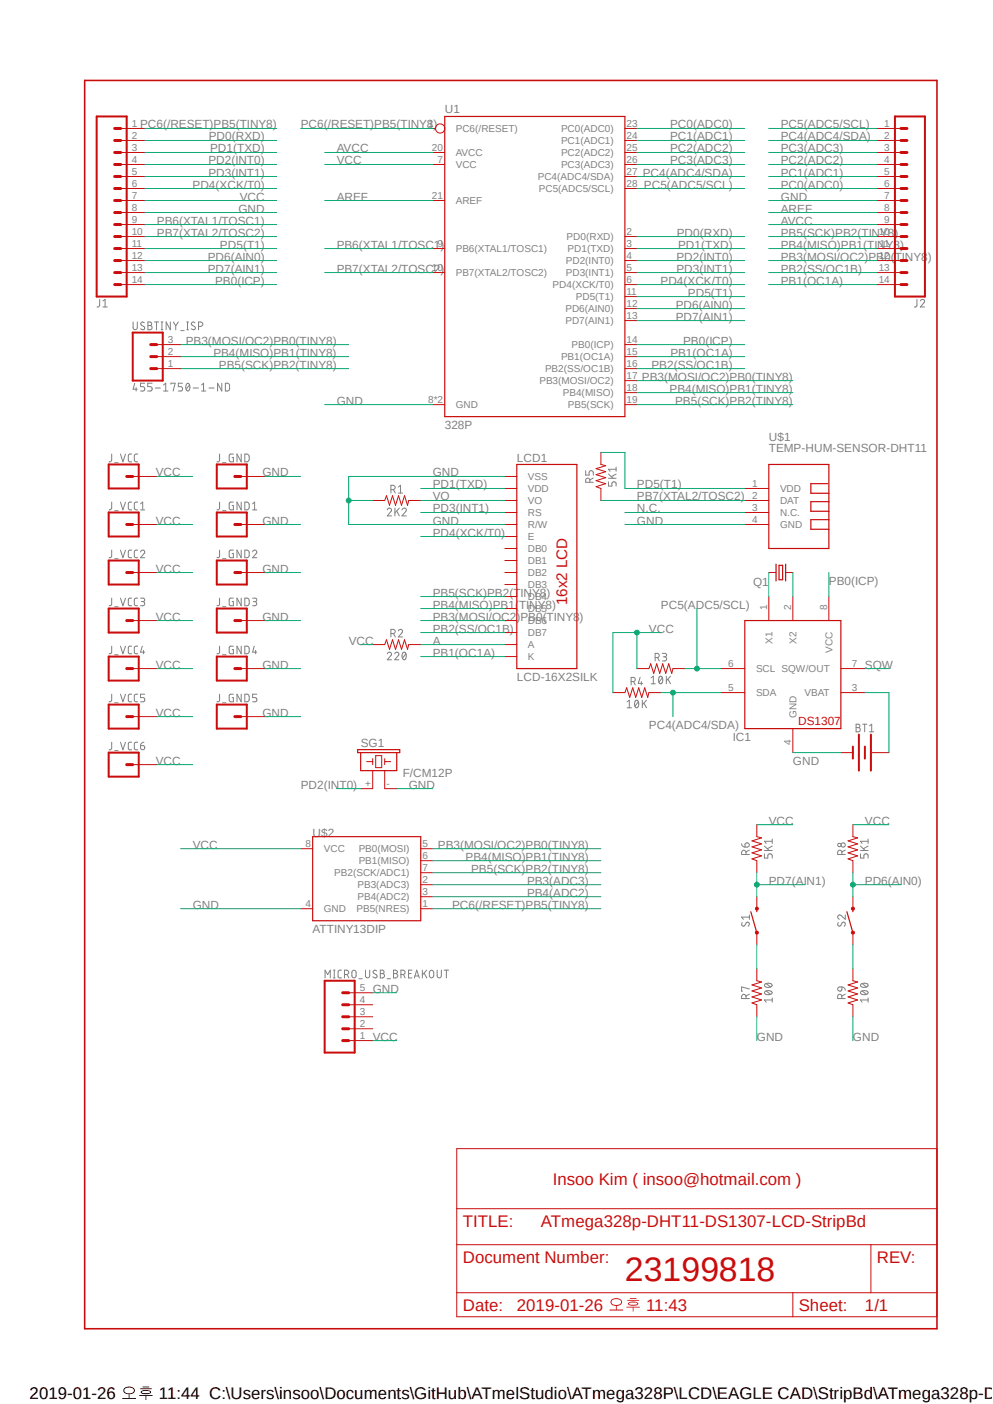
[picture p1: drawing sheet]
<svg xmlns="http://www.w3.org/2000/svg" width="210mm" height="297mm" viewBox="0 0 210 297" stroke-linecap="round" stroke-linejoin="round" font-family="sans-serif">
<path d="M26.2 293.7a.85 .85 0 0 0 .1 1 .85 .85 0 0 0 1 .2 .82 .82 0 0 0 1-.3 .82 .82 0 0 0-.1-1l-.9-.3-.6 .1zM26.4 293.8a1.44 1.44 0 0 1 1.9 .2 .86 .86 0 0 1-1.3 .8l-.6-.3-.1-.3zM25.9 295.8l.1 .2 2.7-.1v-.2h-1.3l-.1-.8-.1 .8zM29.6 293.7l.1 .2 2.4-.1zM30.2 293.3v.2l1.4-.1zM29.9 294.3l-.1 .2a1.64 1.64 0 0 0 2.2 0 1.65 1.65 0 0 0-2.1-.2zM30 294.4l.2-.1a1.9 1.9 0 0 1 1.5 .2l-.3 .2h-1l-.4-.1zM29.4 295.2l.1 .1h1.3v.9h.1v-.9l1.4-.1z" fill="#000"/>
<path d="M17.4 16.7l181.1 264.9M198.5 16.7l-181.1 264.9" fill="none" stroke="#fff" stroke-width=".21"/>
<g fill="none" stroke="#808080" stroke-width=".21">
<path d="M21.1 63.3v1.3a.43 .43 0 0 1-.6 .3M21.8 64.9h.9M21.8 63.7l.4-.4v1.6M28.2 68.1v1.2a.46 .46 0 0 0 .3 .4 .46 .46 0 0 0 .5-.1v-1.5M30.5 68.3l-.2-.1a.37 .37 0 0 0-.5 .1 .37 .37 0 0 0 .1 .5l.5 .3a.37 .37 0 0 1 .2 .4 .37 .37 0 0 1-.4 .3l-.5-.2M31.3 68.1h.4a.38 .38 0 0 1 .4 .4 .38 .38 0 0 1-.4 .4h.3a.46 .46 0 0 1 .2 .5 .46 .46 0 0 1-.5 .4h-.4zM31.3 68.9h.4M32.7 68.1h.9M33.1 68.1v1.7M34.1 69.8h.4M34.1 68.1h.4M34.2 68.1v1.7"/>
<path d="M36 68.1v1.7l-.9-1.7v1.7M36.7 68.1l.5 .8M37.2 68.9v.9M37.7 68.1l-.5 .8M38.2 69.9h.7M39.5 69.8h.4M39.5 68.1h.4M39.7 68.1v1.7M41.2 68.3a.39 .39 0 0 0-.6-.1 .39 .39 0 0 0 0 .6l.5 .3a.37 .37 0 0 1 .2 .4 .37 .37 0 0 1-.3 .3l-.6-.2M42 69h.5a.47 .47 0 0 0 .4-.4 .47 .47 0 0 0-.4-.5h-.5v1.7M193.9 63.3v1.3a.4 .4 0 0 1-.5 .3M194.6 63.7a.44 .44 0 0 1 .7-.4 .44 .44 0 0 1 .1 .8l-.8 .8h.9"/>
<path d="M23.6 96.1v1.2a.43 .43 0 0 1-.5 .4M24.3 97.9h.7M25.5 96.1l.5 1.6 .5-1.6M27.9 96.1h-.6l-.2 .3 .1 1.1 .1 .2h.6M28.5 81.1l-.3 1.2h.8M28.8 82v.7M29.1 96.1h-.5l-.2 .3v1.1l.2 .2h.5M30.6 81.1h-.9v.7h.5a.47 .47 0 0 1 .4 .5 .47 .47 0 0 1-.4 .4h-.5M32.2 81.1h-1v.7h.6a.47 .47 0 0 1 .4 .5 .47 .47 0 0 1-.4 .4h-.6M32.9 82.1h1M34.6 82.7h.9M34.6 81.4l.5-.3v1.6"/>
<path d="M36.2 81.3v-.2h.8l-.4 1.6M38.6 81.1h-.9v.7h.6l.3 .4-.2 .5h-.7M39.5 81.2l.3-.1a1.02 1.02 0 0 1 0 1.6 1.02 1.02 0 0 1-.3-1.5zM40.1 81.4l-.7 .9M40.9 82.1h1.1M42.6 82.7h.9M42.6 81.4l.5-.3v1.6M44.2 82.1h1.1M46.4 96.1v1.2a.4 .4 0 0 1-.5 .4M46.9 81.1v1.6l-.9-1.6v1.6M47.1 97.9h.7M47.7 81.1l.6 .1a1.26 1.26 0 0 1 .2 1.3l-.4 .2h-.4z"/>
<path d="M49.4 96.1h-.6l-.3 .2v1l.1 .4h.8v-.9h-.3M51 96.1v1.6l-.9-1.6v1.6M51.8 96.1h.7l.2 .4v.7l-.5 .5h-.4zM123.9 99.6v.9h.7v-.7l.3-.2 .5 .2 .1 .7M130.3 98.8v.9M130.3 99.3h-1.6l.3 .4M23.6 106.2v1.3l-.2 .3-.3 .1M23.6 116.4v1.2l-.2 .3-.3 .1M24.3 108h.7M24.3 118.2h.7M25.5 106.2l.5 1.7 .5-1.7M25.5 116.4l.5 1.6 .5-1.6"/>
<path d="M27.9 106.2l-.6 .1-.2 .3 .1 1.1 .3 .2h.4M27.9 116.4h-.6l-.2 .4 .1 1 .7 .2M29.1 106.2l-.7 .2v1.1a.58 .58 0 0 0 .7 .4M29.1 116.4h-.5l-.2 .4v1l.7 .2M29.7 116.8a.45 .45 0 0 1 .6-.4 .45 .45 0 0 1 .2 .7l-.8 .9h.9M29.7 107.9h.9M29.7 106.6l.5-.4v1.7M46.4 106.2v1.5l-.5 .2M46.4 116.4v1.2a.4 .4 0 0 1-.5 .4M47.1 108h.7M47.1 118.2h.7M49.4 106.2h-.6l-.3 .2v1.1l.3 .4h.6v-1h-.3"/>
<path d="M49.4 116.4h-.6l-.3 .1v1.1l.1 .3 .8 .1v-.9h-.3M51 106.2v1.7l-.9-1.7v1.7M51 116.4v1.6l-.9-1.6v1.6M51.8 106.2l.7 .1 .2 .4v.7l-.5 .5h-.4zM51.8 116.4h.4l.4 .2 .1 1-.2 .3-.7 .1zM53.4 116.8a.44 .44 0 0 1 .6-.4 .44 .44 0 0 1 .2 .7l-.8 .9h.9M53.4 107.9h.9M53.4 106.6l.4-.4v1.7M81.9 107.9a.44 .44 0 0 1 .6-.4 .44 .44 0 0 1 .2 .7l-.8 .9h.9M82.7 103.6h.4a.47 .47 0 0 0 .5-.5 .47 .47 0 0 0-.5-.4h-.4v1.6M83.2 103.6l.4 .7M83.5 107.5v1.6"/>
<path d="M83.9 108.1l.6 1M84.2 103l.5-.3v1.6M84.2 104.3h.9M84.5 107.5l-1 1M85 107.9a.46 .46 0 0 1 .6-.4 .46 .46 0 0 1 .2 .7l-.8 .9h.9M124.8 102v-.4l-.3-.4a.44 .44 0 0 0-.6 .4v.4h1.6M125.5 101.1l-.7 .4M128.7 101.9v.9h.7l.1-.7 .3-.2a.4 .4 0 0 1 .5 .4v.5M128.7 101.2h1.6M128.7 100.3l1 .9M130.3 100.3l-1 .5M23.6 126.5v1.3l-.2 .3h-.3"/>
<path d="M23.6 136.7v1.3l-.2 .3h-.3M24.3 128.4h.7M24.3 138.5h.7M25.5 126.5l.5 1.6 .5-1.6M25.5 136.7l.5 1.6 .5-1.6M27.9 126.5l-.6 .1-.2 .3 .1 1.1 .7 .1M27.9 136.7h-.6l-.2 .3 .1 1.1 .7 .2M29.1 126.5l-.5 .1-.2 .3v1.1l.7 .1M29.1 136.7h-.5l-.2 .3v1.1l.7 .2M29.7 126.5l.7 .1a.37 .37 0 0 1 .2 .4 .37 .37 0 0 1-.3 .3h-.4M30.1 136.7l-.4 1.3h.9M30.2 127.3h.2a.43 .43 0 0 1 .2 .5 .43 .43 0 0 1-.4 .3h-.5"/>
<path d="M30.4 137.6v.7M46.4 126.5v1.3a.4 .4 0 0 1-.5 .3M46.4 136.7v1.3a.4 .4 0 0 1-.5 .3M47.1 128.4h.7M47.1 138.5h.7M49.4 126.5h-.6l-.3 .2v1.1l.1 .3h.8v-.8h-.3M49.4 136.7h-.6l-.3 .2v1.1l.1 .3h.8v-.9h-.3M51 126.5v1.6l-.9-1.6v1.6M51 136.7v1.6l-.9-1.6v1.6M51.8 126.5l.7 .1 .1 .1 .1 1-.2 .4h-.7zM51.8 136.7h.7l.1 .2 .1 1-.2 .4h-.7zM53.4 126.5l.7 .1a.37 .37 0 0 1 .2 .4 .37 .37 0 0 1-.4 .3h-.3"/>
<path d="M53.8 136.7l-.4 1.3h.9M53.8 127.3l.4 .2a.44 .44 0 0 1-.4 .6h-.4M54.1 137.6v.7M81.9 138.3a.44 .44 0 0 1 .7-.3 .44 .44 0 0 1 .1 .7l-.8 .9h.9M82.7 134h.4a.45 .45 0 0 0 .5-.3 .45 .45 0 0 0-.2-.5l-.7-.1v1.6M83.2 134l.4 .7M83.5 138.3a.44 .44 0 0 1 .6-.3 .44 .44 0 0 1 .1 .7l-.7 .9h.9M84.2 133.5a.44 .44 0 0 1 .7-.3 .44 .44 0 0 1 .1 .7l-.8 .8h.9M85.3 138h.2a.93 .93 0 0 1 0 1.6 .98 .98 0 0 1-.2-1.6zM85.9 138.3l-.8 .9M138.6 139.1h.4a.46 .46 0 0 0 .4-.3 .46 .46 0 0 0-.2-.5l-.6-.1v1.6M139.1 139.1l.3 .7"/>
<path d="M140.1 138.2l.7 .1 .2 .3-.2 .3h-.5M140.5 138.9a.45 .45 0 0 1 .5 .4 .45 .45 0 0 1-.2 .5h-.7M23.6 146.9v1.2l-.2 .3-.3 .1M23.6 157v1.3l-.2 .3h-.3M24.3 148.7h.7M24.3 158.8h.7M25.5 146.9l.5 1.6 .5-1.6M25.5 157l.5 1.6 .5-1.6M27.9 146.9h-.6l-.2 .3 .1 1.1 .7 .2M27.9 157l-.6 .1-.2 .3 .1 1.1 .7 .1M29.1 146.9h-.5l-.2 .3v1.1l.7 .2M29.1 157l-.5 .1-.2 .3v1.1l.7 .1"/>
<path d="M29.7 157.7h.6a.46 .46 0 0 1 .3 .5 .46 .46 0 0 1-.4 .4 .46 .46 0 0 1-.5-.4zM30.4 157a.72 .72 0 0 0-.7 .7M30.6 146.9h-.9v.7h.6a.46 .46 0 0 1 .3 .4 .46 .46 0 0 1-.3 .5h-.6M46.4 146.9v1.2a.4 .4 0 0 1-.5 .4M47.1 148.7h.7M49.4 146.9h-.6l-.3 .1v1.1l.1 .3 .8 .1v-.9h-.3M51 146.9v1.6l-.9-1.6v1.6M51.8 146.9h.7l.1 .2 .1 .9-.2 .4-.7 .1zM54.3 146.9h-.9v.7h.5a.45 .45 0 0 1 .4 .4 .45 .45 0 0 1-.4 .5h-.5M132.6 148.5l.5-.4v1.6M132.6 149.7h1M133.5 144.2h.4a.45 .45 0 0 0 .5-.5 .45 .45 0 0 0-.5-.4h-.4v1.6"/>
<path d="M134 144.2l.4 .7M134.5 148.2l.2-.1a.98 .98 0 0 1 0 1.6 1.02 1.02 0 0 1-.2-1.5zM135 148.5l-.7 .9M135.4 143.3l-.4 1.3h.9M135.6 144.2v.7M135.8 148.1v1.6M136.2 148.8l.5 .9M136.7 148.1l-.9 1M137.7 143.4l.5-.4v1.7M137.7 144.7h.9M139.5 143.1l.2-.1a.98 .98 0 0 1 0 1.7 1.02 1.02 0 0 1-.2-1.6zM140.1 143.4l-.7 .9"/>
<path d="M140.9 143v1.7M141.3 143.7l.5 1M141.8 143l-.9 1M181.1 153.2h.6a.37 .37 0 0 1 .2 .4 .37 .37 0 0 1-.4 .3l.2 .1a.46 .46 0 0 1 .2 .5 .46 .46 0 0 1-.4 .3h-.4zM181.1 153.9h.4M182.5 153.2h.8M182.9 153.2v1.6M183.9 154.8h.9M183.9 153.5l.5-.3v1.6M156.8 178.5a.72 .72 0 0 0 .8 .7M157.6 178.5a.46 .46 0 0 1 .8 0 .46 .46 0 0 1-.4 .7h-.4zM158.5 179.8l-.7 .4"/>
<path d="M161.7 179.9h1.6M161.7 179l1 .9M163.3 177.5v.9M163.3 179l-1 .5M163.3 178h-1.6l.4 .4M178.8 179.8l-.7 .4M182 179.9h1.6M182 179l1 .9M183.6 178h-1.6l.3 .4M183.6 177.5v.9M183.6 179l-1 .5M157 195.2l-.1 .5a.38 .38 0 0 0 .6 0l.3-.5a.37 .37 0 0 1 .4-.1 .37 .37 0 0 1 .3 .3l-.3 .6"/>
<path d="M157.8 180.8v-.5a.47 .47 0 0 0-.5-.5 .47 .47 0 0 0-.5 .5v.5h1.7M158.5 194h-1.7l.4 .5M158.5 193.5v1M161.7 180.6v.9h.7v-.5a.47 .47 0 0 1 .5-.4 .47 .47 0 0 1 .4 .4v.5M177.3 195.2l-.1 .5a.38 .38 0 0 0 .6 0l.3-.5a.37 .37 0 0 1 .4-.1 .37 .37 0 0 1 .3 .3l-.2 .6M178.1 180.8v-.5a.45 .45 0 0 0-.4-.4 .45 .45 0 0 0-.5 .2v.7h1.6M178.8 193.5v1l-.9-.8a.46 .46 0 0 0-.7 .1 .46 .46 0 0 0 .3 .7M182 180.6v.9h.7v-.5a.45 .45 0 0 1 .5-.4 .45 .45 0 0 1 .4 .4v.5M68.7 206.9v-1.7l.6 1 .5-1v1.7M70.5 206.9h.4M70.5 205.2h.4M70.7 205.2v1.7"/>
<path d="M72.2 205.2l-.5 .1-.2 .3v1.1l.7 .2M72.9 206.2h.4a.47 .47 0 0 0 .5-.5 .47 .47 0 0 0-.5-.5h-.4v1.7M73.4 206.2l.4 .7M74.6 205.3a.44 .44 0 0 1 .7 .4v.7a.45 .45 0 0 1-.3 .5 .45 .45 0 0 1-.5-.3 1.26 1.26 0 0 1 .1-1.3zM75.9 207.1h.7M77.3 205.2v1.2a.45 .45 0 0 0 .3 .5 .45 .45 0 0 0 .5-.3l.1-1.4M79.7 205.4l-.2-.1a.37 .37 0 0 0-.5 .1 .37 .37 0 0 0 .1 .5l.5 .3a.37 .37 0 0 1 .1 .4 .37 .37 0 0 1-.3 .3l-.5-.3M80.4 205.2h.5a.36 .36 0 0 1 .3 .4 .36 .36 0 0 1-.3 .4 .47 .47 0 0 1 .4 .4 .47 .47 0 0 1-.4 .5h-.5zM80.4 206h.5M81.9 207.1h.7M83.2 205.2h.5a.36 .36 0 0 1 .4 .4 .36 .36 0 0 1-.4 .4 .47 .47 0 0 1 .5 .4 .47 .47 0 0 1-.5 .5h-.5zM83.2 206h.5"/>
<path d="M84.8 206.2h.5a.47 .47 0 0 0 .4-.5 .47 .47 0 0 0-.4-.5h-.5v1.7M85.3 206.2l.4 .7M86.4 206h.6M87.1 205.2h-.7v1.7h.7M87.6 206.9l.5-1.7 .6 1.7M87.8 206.5h.8M89.3 205.2v1.7M89.7 205.9l.6 1M90.3 205.2l-1 1M90.9 205.5l.2-.2a.47 .47 0 0 1 .6 .4v.7a.47 .47 0 0 1-.4 .5 .47 .47 0 0 1-.5-.5zM92.5 205.2v1.2a.45 .45 0 0 0 .3 .5 .45 .45 0 0 0 .5-.3v-1.4M93.9 205.2h1"/>
<path d="M94.4 205.2v1.7M157.8 211.2v-.4a.47 .47 0 0 0-.5-.5 .47 .47 0 0 0-.5 .5v.4h1.7M158.5 209.2l-1.7-.4v.9h.2M158.5 210.3l-.7 .4M161.8 209.8l.7-.3a.58 .58 0 0 1 .7 .7l-.7 .2a.67 .67 0 0 1-.8-.4zM161.8 208.2l.7-.2a.58 .58 0 0 1 .7 .6l-.7 .3a.67 .67 0 0 1-.8-.5zM162.1 209.6l.8 .8M162.1 208.1l.8 .7M163.3 211.1v.9M163.3 211.5h-1.6l.4 .5M177.2 209l.2-.2h.7l-.1 .7-.3 .2-.3-.1-.2-.1zM178.1 211.2v-.4a.45 .45 0 0 0-.4-.5 .45 .45 0 0 0-.5 .3v.6h1.6"/>
<path d="M178.1 208.8a.72 .72 0 0 1 .7 .7M178.8 210.3l-.7 .4M182 209.8l.8-.3a.58 .58 0 0 1 .8 .7l-.8 .2a.58 .58 0 0 1-.8-.6zM182 208.2l.8-.2a.58 .58 0 0 1 .8 .6l-.8 .3a.58 .58 0 0 1-.8-.7zM182.3 209.6l1 .8M182.3 208.1l1 .7M183.6 211.5h-1.6l.3 .5M183.6 211.1v.9"/>
<circle cx="177.5" cy="178.8" r=".37"/>
<circle cx="178.3" cy="178.8" r=".46"/>
</g>
<path d="M94.1 24.6h38.1v63.5h-38.1zM109.3 98.3h12.7v43.1h-12.7zM162.6 98.3h12.7v17.7h-12.7zM164.1 119.3v3.6M164.8 119.6h.7v3h-.7zM166.2 119.3v3.6M175 102.3h-3.5v2.1h3.8M175.3 106.1h-3.8v2.1h3.8M175.3 109.9h-3.8v2.1h3.8M157.5 131.3h20.3v22.8h-20.3zM158.8 192.9l1.3 4.4M160.1 192.2v.7" fill="none" stroke="#c90d0c" stroke-width=".25"/>
<g fill="none" stroke="#c90d0c" stroke-width=".21">
<path d="M25.5 34.8h5.1M25.5 32.3h5.1M25.5 39.9h5.1M25.5 37.3h5.1M25.5 29.7h5.1M25.5 27.2h5.1M91.5 34.8h2.6M91.5 32.3h2.6M91.5 27.2h.6M132.2 34.8h2.5M132.2 32.3h2.5M132.2 39.9h2.5"/>
<path d="M132.2 37.3h2.5M132.2 29.7h2.5M132.2 27.2h2.5M185.5 34.8h5M185.5 32.3h5M185.5 39.9h5M185.5 37.3h5M185.5 29.7h5M185.5 27.2h5M25.5 57.7h5.1M25.5 52.6h5.1M25.5 42.4h5.1"/>
<path d="M25.5 55.1h5.1M25.5 50h5.1M25.5 45h5.1M25.5 47.5h5.1M91.5 57.7h2.6M91.5 52.6h2.6M91.5 42.4h2.6M132.2 57.7h2.5M132.2 52.6h2.5M132.2 55.1h2.5M132.2 50h2.5M185.5 57.7h5"/>
<path d="M185.5 52.6h5M185.5 42.4h5M185.5 55.1h5M185.5 50h5M185.5 45h5M185.5 47.5h5M25.5 60.2h5.1M132.2 78h2.5M132.2 75.4h2.5M132.2 72.9h2.5M132.2 67.8h2.5M132.2 65.3h2.5"/>
<path d="M132.2 62.7h2.5M132.2 60.2h2.5M185.5 60.2h5M91.5 85.6h2.6M127.1 95.7v2.6l1 .2-2 .6 2 .7-2 .6 2 .6-2 .7 2 .6-2 .7 1 .3v2.6M132.2 85.6h2.5M132.2 83.1h2.5M132.2 80.5h2.5M28.1 111h5M28.1 100.8h5M50.9 111h5.1M50.9 100.8h5.1"/>
<path d="M78.8 105.9h2.6l.3-1 .7 2 .6-2 .7 2 .6-2 .6 2 .7-2 .6 2 .2-1h2.6M106.8 116h2.5M106.8 118.6h2.5M106.8 113.5h2.5M106.8 111h2.5M106.8 108.4h2.5M106.8 103.3h2.5M106.8 105.9h2.5M106.8 100.8h2.5M157.5 111h5.1M157.5 108.4h5.1M157.5 103.3h5.1"/>
<path d="M157.5 105.9h5.1M28.1 121.1h5M28.1 131.3h5M50.9 121.1h5.1M50.9 131.3h5.1M78.8 136.4h2.6l.3-1.1 .7 2.1 .6-2.1 .7 2.1 .6-2.1 .6 2.1 .7-2.1 .6 2.1 .2-1h2.6M106.8 136.4h2.5M106.8 121.1h2.5M106.8 123.7h2.5M106.8 126.2h2.5M106.8 128.7h2.5M106.8 131.3h2.5"/>
<path d="M106.8 133.8h2.5M106.8 138.9h2.5M162.6 121.1h1.5M162.6 126.2v5.1M166.2 121.1h1.5M167.7 126.2v5.1M175.3 126.2v5.1M28.1 141.4h5M28.1 151.6h5M50.9 141.4h5.1M50.9 151.6h5.1M129.6 146.5h2.6l.3-1 .7 2 .6-2 .7 2 .6-2 .6 2 .7-2 .6 2 .2-1h2.6"/>
<path d="M134.7 141.4h2.5l.4-1 .7 2.1 .6-2.1 .6 2.1 .7-2.1 .6 2.1 .6-2.1 .7 2.1 .2-1.1h2.6M152.4 141.4h5.1M152.4 146.5h5.1M167.7 154.1v5.1M177.8 141.4h5.1M177.8 146.5h5.1M177.8 159.2h2.6M184.4 159.2h3.6M28.1 161.8h5"/>
<circle cx="93.1" cy="27.2" r=".98"/>
</g>
<g fill="none" stroke="#c90d0c" stroke-width=".42">
<path d="M20.4 24.6h6.4v38.1h-6.4zM189.3 24.6h6.3v38.1h-6.3zM23 98.3h6.3v5h-6.3zM45.8 98.3h6.4v5h-6.4zM23 108.4h6.3v5.1h-6.3zM23 118.6h6.3v5.1h-6.3zM45.8 108.4h6.4v5.1h-6.4zM45.8 118.6h6.4v5.1h-6.4zM23 128.7h6.3v5.1h-6.3zM23 138.9h6.3v5.1h-6.3zM45.8 128.7h6.4v5.1h-6.4zM45.8 138.9h6.4v5.1h-6.4z"/>
<path d="M23 149.1h6.3v5h-6.3zM23 159.2h6.3v5.1h-6.3zM45.8 149.1h6.4v5h-6.4zM180.4 157.9v2.6M181.7 155.4v7.6M182.9 157.9v2.6M184.2 155.4v7.6"/>
</g>
<g fill="none" stroke="#c90d0c" stroke-width=".64">
<path d="M24.3 32.3h1.2M24.3 29.7h1.2M24.3 27.2h1.2M24.3 37.3h1.2M24.3 34.8h1.2M24.3 39.9h1.2M190.5 32.3h1.3M190.5 29.7h1.3M190.5 27.2h1.3M190.5 37.3h1.3M190.5 34.8h1.3M190.5 39.9h1.3"/>
<path d="M24.3 42.4h1.2M24.3 45h1.2M24.3 47.5h1.2M24.3 50h1.2M24.3 52.6h1.2M24.3 55.1h1.2M24.3 57.7h1.2M190.5 42.4h1.3M190.5 45h1.3M190.5 47.5h1.3M190.5 50h1.3M190.5 52.6h1.3"/>
<path d="M190.5 55.1h1.3M190.5 57.7h1.3M24.3 60.2h1.2M190.5 60.2h1.3M26.8 100.8h1.3M26.8 111h1.3M49.7 100.8h1.2M49.7 111h1.2M26.8 121.1h1.3M26.8 131.3h1.3M49.7 121.1h1.2M49.7 131.3h1.2"/>
<path d="M26.8 141.4h1.3M26.8 151.6h1.3M49.7 141.4h1.2M49.7 151.6h1.2M26.8 161.8h1.3"/>
</g>
<path d="M159.9 197.1h.4v.4h-.4z" fill-rule="evenodd" fill="#c90d0c"/>
<path d="M159.9 197.1h.4v.4h-.4z" fill="none" stroke="#c90d0c" stroke-width=".21"/>
<path d="M159.9 192h.4v.4h-.4z" fill-rule="evenodd" fill="#c90d0c"/>
<path d="M160.1 174.5v2.5l1 .2-2.1 .7 2.1 .6-2.1 .7 2.1 .6-2.1 .6 2.1 .7-2.1 .6 1.1 .4v2.5M159.9 192h.4v.4h-.4zM160.1 189.7v2.5M160.1 197.3v2.6M160.1 204.9v2.6l1 .2-2.1 .7 2.1 .6-2.1 .6 2.1 .7-2.1 .6 2.1 .6-2.1 .7 1.1 .4v2.5" fill="none" stroke="#c90d0c" stroke-width=".21"/>
<path d="M179.1 192.9l1.3 4.4M180.4 192.2v.7" fill="none" stroke="#c90d0c" stroke-width=".25"/>
<path d="M180.2 197.1h.4v.4h-.4l-.2-.2z" fill-rule="evenodd" fill="#c90d0c"/>
<path d="M180.2 197.1h.4v.4h-.4l-.2-.2z" fill="none" stroke="#c90d0c" stroke-width=".21"/>
<path d="M180.2 192h.4v.4h-.4l-.2-.2z" fill-rule="evenodd" fill="#c90d0c"/>
<g fill="none" stroke="#c90d0c" stroke-width=".21">
<path d="M33.1 78h5.1M33.1 75.4h5.1M33.1 72.9h5.1M79.5 159.9h1.2v2.5h-1.2zM63.6 179.5h2.5M77.6 161.1h1.2M78.8 160.5v1.3M78.8 163v3.8h-2.5M81.4 161.1h1.2M81.4 160.5v1.3M81.4 163v3.8h2.5M89 179.5h2.5"/>
<path d="M180.4 174.5v2.5l1 .2-2 .7 2 .6-2 .7 2 .6-2 .6 2 .7-2 .6 1 .4v2.5M63.6 192.2h2.5M89 182.1h2.5M89 192.2h2.5M89 184.6h2.5M89 187.2h2.5M89 189.7h2.5M180.2 192h.4v.4h-.4l-.2-.2zM180.4 189.7v2.5M180.4 197.3v2.6M73.7 217.6h5.1M73.7 215.1h5.1"/>
<path d="M73.7 212.6h5.1M73.7 210h5.1M180.4 204.9v2.6l1 .2-2 .7 2 .6-2 .6 2 .7-2 .6 2 .6-2 .7 1 .4v2.5M73.7 220.1h5.1M96.6 243h101.6v35.6h-101.6zM96.6 255.7h101.6M96.6 263.3h101.6M96.6 273.5h101.6M167.7 273.5v5.1M184.2 263.3v10.2"/>
</g>
<path d="M28.1 70.4h6.3v10.1h-6.3zM68.7 207.5h6.3v15.2h-6.3z" fill="none" stroke="#c90d0c" stroke-width=".42"/>
<path d="M31.9 72.9h1.2M31.9 75.4h1.2M31.9 78h1.2M72.5 215.1h1.2M72.5 217.6h1.2M72.5 210h1.2M72.5 212.6h1.2M72.5 220.1h1.2" fill="none" stroke="#c90d0c" stroke-width=".64"/>
<path d="M75.6 158.6h8.9v.6h-8.9zM76.3 159.2v3.8h7.6v-3.8M66.1 177h22.9v17.8h-22.9z" fill="none" stroke="#c90d0c" stroke-width=".25"/>
<path d="M17.9 17h180.3v264.1h-180.3z" fill="none" stroke="#c90d0c" stroke-width=".34"/>
<path d="M129.4 274.9a.77 .77 0 0 0-.2 .9 .77 .77 0 0 0 .8 .4 1 1 0 0 0 1.1-.1 1 1 0 0 0 .3-1.1l-.4-.3-.7-.1zM129.4 275.1a1.44 1.44 0 0 1 1.9 .2 .86 .86 0 0 1-1.3 .7l-.6-.2-.1-.3zM128.9 277.1v.1h2.9l-.1-.2h-1.3l-.1-.8v.8zM132.7 275v.2l2.5-.1zM133.2 274.6l.1 .2 1.3-.1zM132.9 275.6l-.1 .2a1.64 1.64 0 0 0 2.2 0 1.6 1.6 0 0 0-2.1-.2zM133.1 275.7l.1-.1a1.9 1.9 0 0 1 1.6 .2l-.4 .2h-1l-.3-.1zM132.5 276.5v.1h1.3v.9h.2v-.9l1.3-.1z" fill="#c90d0c"/>
<g fill="none" stroke="#0dab76" stroke-width=".21">
<path d="M30.6 50h27.9M30.6 47.5h27.9M68.7 57.7h22.8M68.7 52.6h22.8M162.6 50h22.9M38.2 78h35.5M68.7 85.6h22.8M134.7 85.6h33M73.7 105.9h5.1M73.7 100.8v10.2h33.1M127.1 105.9h30.4M89 126.2h17.8"/>
<path d="M91.5 184.6h35.6"/>
</g>
<circle cx="73.7" cy="105.9" r=".51" fill="#0dab76"/>
<g fill="none" stroke="#0dab76" stroke-width=".21">
<path d="M68.7 34.8h22.8M30.6 45h27.9M30.6 42.4h27.9M162.6 42.4h22.9M33.1 100.8h7.7M33.1 111h7.7M56 100.8h7.6M56 111h7.6M73.7 100.8h33.1M132.2 111h25.3M33.1 121.1h7.7M33.1 131.3h7.7"/>
<path d="M56 121.1h7.6M56 131.3h7.6M76.3 136.4h2.5M134.7 133.8v7.6M139.8 133.8h-10.2v12.7M33.1 141.4h7.7M33.1 151.6h7.7M56 141.4h7.6M56 151.6h7.6M167.7 159.2h10.1M33.1 161.8h7.7M83.9 166.8h7.6"/>
<path d="M38.2 192.2h25.4M78.8 210h5.1M160.1 215.1v5M180.4 215.1v5"/>
<circle cx="73.7" cy="105.9" r=".51"/>
</g>
<circle cx="134.7" cy="133.8" r=".51" fill="#0dab76"/>
<g fill="none" stroke="#0dab76" stroke-width=".21">
<path d="M68.7 32.3h22.8M30.6 57.7h27.9M68.7 42.4h22.8M162.6 45h22.9M162.6 47.5h22.9M162.6 52.6h22.9M162.6 55.1h22.9M162.6 57.7h22.9M30.6 60.2h27.9M38.2 75.4h35.5M38.2 72.9h35.5M134.7 75.4h22.8"/>
<path d="M134.7 72.9h22.8M134.7 78h22.8M134.7 67.8h22.8M162.6 60.2h22.9M134.7 83.1h33M134.7 80.5h33M89 128.7h17.8M89 131.3h17.8M89 133.8h17.8M89 138.9h17.8M175.3 121.1v5.1M38.2 179.5h25.4"/>
<path d="M91.5 179.5h35.6M160.1 174.5h7.6M180.4 174.5h7.6M91.5 182.1h35.6M160.1 184.6v5.1M160.1 187.2h10.1M78.8 220.1h5.1"/>
<circle cx="134.7" cy="133.8" r=".51"/>
</g>
<circle cx="160.1" cy="187.2" r=".51" fill="#0dab76"/>
<g fill="none" stroke="#0dab76" stroke-width=".21">
<path d="M30.6 55.1h27.9M134.7 65.3h22.8M180.4 184.6v5.1M180.4 187.2h10.1"/>
<circle cx="160.1" cy="187.2" r=".51"/>
</g>
<circle cx="180.4" cy="187.2" r=".51" fill="#0dab76"/>
<g fill="none" stroke="#0dab76" stroke-width=".21">
<path d="M30.6 39.9h27.9M30.6 37.3h27.9M30.6 34.8h27.9M30.6 32.3h27.9M30.6 29.7h27.9M134.7 39.9h22.8M162.6 27.2h22.9M30.6 52.6h27.9M134.7 52.6h22.8M134.7 57.7h22.8M134.7 55.1h22.8M134.7 50h22.8"/>
<path d="M134.7 62.7h22.8M134.7 60.2h22.8M127.1 95.7h5.1v7.6h25.3M89 103.3h17.8M89 113.5h17.8M89 108.4h17.8M147.4 128.7v12.7M144.9 141.4h7.5M71.2 166.8h5.1"/>
<circle cx="180.4" cy="187.2" r=".51"/>
</g>
<circle cx="147.4" cy="141.4" r=".51" fill="#0dab76"/>
<g fill="none" stroke="#0dab76" stroke-width=".21">
<path d="M134.7 37.3h22.8M162.6 29.7h22.9M139.8 146.5h12.6M142.3 146.5v5.1"/>
<circle cx="147.4" cy="141.4" r=".51"/>
</g>
<circle cx="142.3" cy="146.5" r=".51" fill="#0dab76"/>
<g fill="none" stroke="#0dab76" stroke-width=".21">
<path d="M30.6 27.2h27.9M63.6 27.2h27.9M134.7 34.8h22.8M134.7 32.3h22.8M134.7 29.7h22.8M134.7 27.2h22.8M162.6 34.8h22.9M162.6 32.3h22.9M162.6 37.3h22.9M162.6 39.9h22.9M89 105.9h17.8M132.2 108.4h25.3"/>
<path d="M89 136.4h17.8M162.6 121.1v5.1M167.7 121.1v5.1M182.9 141.4h5.1M182.9 146.5h5.1v12.7M91.5 192.2h35.6M91.5 187.2h35.6M91.5 189.7h35.6M160.1 199.9v5M180.4 199.9v5"/>
<circle cx="142.3" cy="146.5" r=".51"/>
</g>
<text font-size="7.2" fill="#c90d0c" x="132.2" y="270.9">23199818</text>
<g font-size="3.6" fill="#c90d0c">
<text x="116.9" y="250.6">Insoo Kim ( insoo@hotmail.com )</text>
<text x="97.9" y="259.5">TITLE:</text>
<text x="114.4" y="259.5">ATmega328p-DHT11-DS1307-LCD-StripBd</text>
<text x="97.9" y="267.1">Document Number:</text>
<text x="185.5" y="267.1">REV:</text>
<text x="97.9" y="277.3">Date:</text>
<text x="109.3" y="277.3">2019-01-26</text>
<text x="136.6" y="277.3">11:43</text>
<text x="169" y="277.3">Sheet:</text>
<text x="182.9" y="277.3">1/1</text>
</g>
<g font-size="3.6">
<text x="6.3" y="296">2019-01-26</text>
<text x="33.6" y="296">11:44 C:\Users\insoo\Documents\GitHub\ATmelStudio\ATmega328P\LCD\EAGLE CAD\StripBd\ATmega328p-DH</text>
</g>
<text font-size="3.2" fill="#c90d0c" x="120" y="128" transform="rotate(-90 120 128)">16x2 LCD</text>
<g font-size="2.5" fill="#808080">
<text x="94.1" y="23.9">U1</text>
<text x="29.6" y="27.2">PC6(/RESET)PB5(TINY8)</text>
<text x="44.2" y="29.7">PD0(RXD)</text>
<text x="63.6" y="27.2">PC6(/RESET)PB5(TINY8)</text>
<text x="141.7" y="29.7">PC1(ADC1)</text>
<text x="141.7" y="27.2">PC0(ADC0)</text>
<text x="165.1" y="27.2">PC5(ADC5/SCL)</text>
<text x="165.1" y="29.7">PC4(ADC4/SDA)</text>
<text x="44.1" y="34.8">PD2(INT0)</text>
<text x="44.5" y="32.3">PD1(TXD)</text>
<text x="71.2" y="34.8">VCC</text>
<text x="71.2" y="32.3">AVCC</text>
<text x="141.7" y="34.8">PC3(ADC3)</text>
<text x="141.7" y="32.3">PC2(ADC2)</text>
<text x="165.1" y="32.3">PC3(ADC3)</text>
<text x="165.1" y="34.8">PC2(ADC2)</text>
<text x="40.7" y="39.9">PD4(XCK/T0)</text>
<text x="44.1" y="37.3">PD3(INT1)</text>
<text x="135.9" y="37.3">PC4(ADC4/SDA)</text>
<text x="136.2" y="39.9">PC5(ADC5/SCL)</text>
<text x="165.1" y="37.3">PC1(ADC1)</text>
<text x="165.1" y="39.9">PC0(ADC0)</text>
<text x="33.2" y="47.5">PB6(XTAL1/TOSC1)</text>
<text x="50.4" y="45">GND</text>
<text x="50.7" y="42.4">VCC</text>
<text x="71.2" y="42.4">AREF</text>
<text x="165.1" y="42.4">GND</text>
<text x="165.1" y="45">AREF</text>
<text x="165.1" y="47.5">AVCC</text>
<text x="33.2" y="50">PB7(XTAL2/TOSC2)</text>
<text x="46.5" y="52.6">PD5(T1)</text>
<text x="71.2" y="52.6">PB6(XTAL1/TOSC1)</text>
<text x="143.1" y="50">PD0(RXD)</text>
<text x="143.4" y="52.6">PD1(TXD)</text>
<text x="165.1" y="50">PB5(SCK)PB2(TINY8)</text>
<text x="165.1" y="52.6">PB4(MISO)PB1(TINY8)</text>
<text x="43.9" y="57.7">PD7(AIN1)</text>
<text x="43.9" y="55.1">PD6(AIN0)</text>
<text x="71.2" y="57.7">PB7(XTAL2/TOSC2)</text>
<text x="143" y="57.7">PD3(INT1)</text>
<text x="143" y="55.1">PD2(INT0)</text>
<text x="165.1" y="55.1">PB3(MOSI/OC2)PB0(TINY8)</text>
<text x="165.1" y="57.7">PB2(SS/OC1B)</text>
<text x="45.5" y="60.2">PB0(ICP)</text>
<text x="139.7" y="60.2">PD4(XCK/T0)</text>
<text x="142.9" y="65.3">PD6(AIN0)</text>
<text x="145.5" y="62.7">PD5(T1)</text>
<text x="165.1" y="60.2">PB1(OC1A)</text>
<text x="142.9" y="67.8">PD7(AIN1)</text>
<text x="39.3" y="72.9">PB3(MOSI/OC2)PB0(TINY8)</text>
<text x="45.1" y="75.4">PB4(MISO)PB1(TINY8)</text>
<text x="46.3" y="78">PB5(SCK)PB2(TINY8)</text>
<text x="137.8" y="78">PB2(SS/OC1B)</text>
<text x="141.8" y="75.4">PB1(OC1A)</text>
<text x="144.5" y="72.9">PB0(ICP)</text>
<text x="135.8" y="80.5">PB3(MOSI/OC2)PB0(TINY8)</text>
<text x="141.6" y="83.1">PB4(MISO)PB1(TINY8)</text>
<text x="71.2" y="85.6">GND</text>
<text x="142.8" y="85.6">PB5(SCK)PB2(TINY8)</text>
<text x="94.1" y="90.7">328P</text>
<text x="162.6" y="93.2">U$1</text>
<text x="162.6" y="95.7">TEMP-HUM-SENSOR-DHT11</text>
<text x="32.9" y="100.8">VCC</text>
<text x="55.5" y="100.8">GND</text>
<text x="91.5" y="100.8">GND</text>
<text x="109.3" y="97.7">LCD1</text>
<text x="91.5" y="103.3">PD1(TXD)</text>
<text x="91.5" y="105.9">VO</text>
<text x="134.7" y="105.9">PB7(XTAL2/TOSC2)</text>
<text x="134.7" y="103.3">PD5(T1)</text>
<text x="32.9" y="111">VCC</text>
<text x="55.5" y="111">GND</text>
<text x="91.5" y="111">GND</text>
<text x="91.5" y="113.5">PD4(XCK/T0)</text>
<text x="91.5" y="108.4">PD3(INT1)</text>
<text x="134.7" y="111">GND</text>
<text x="134.7" y="108.4">N.C.</text>
<text x="32.9" y="121.1">VCC</text>
<text x="55.5" y="121.1">GND</text>
<text x="159.3" y="123.9">Q1</text>
<text x="175.3" y="123.7">PB0(ICP)</text>
<text x="32.9" y="131.3">VCC</text>
<text x="55.5" y="131.3">GND</text>
<text x="91.5" y="126.2">PB5(SCK)PB2(TINY8)</text>
<text x="91.5" y="128.7">PB4(MISO)PB1(TINY8)</text>
<text x="91.5" y="131.3">PB3(MOSI/OC2)PB0(TINY8)</text>
<text x="139.8" y="128.7">PC5(ADC5/SCL)</text>
<text x="73.7" y="136.4">VCC</text>
<text x="91.5" y="133.8">PB2(SS/OC1B)</text>
<text x="91.5" y="136.4">A</text>
<text x="137.2" y="133.8">VCC</text>
<text x="32.9" y="141.4">VCC</text>
<text x="55.5" y="141.4">GND</text>
<text x="91.5" y="138.9">PB1(OC1A)</text>
<text x="109.3" y="144">LCD-16X2SILK</text>
<text x="182.9" y="141.4">SQW</text>
<text x="32.9" y="151.6">VCC</text>
<text x="55.5" y="151.6">GND</text>
<text x="137.2" y="154.1">PC4(ADC4/SDA)</text>
<text x="32.9" y="161.8">VCC</text>
<text x="76.3" y="157.9">SG1</text>
<text x="155" y="156.7">IC1</text>
<text x="167.7" y="161.8">GND</text>
<text x="63.6" y="166.8">PD2(INT0)</text>
<text x="85.2" y="164.3">F/CM12P</text>
<text x="86.4" y="166.8">GND</text>
<text x="40.8" y="179.5">VCC</text>
<text x="66.1" y="177">U$2</text>
<text x="92.6" y="179.5">PB3(MOSI/OC2)PB0(TINY8)</text>
<text x="162.6" y="174.5">VCC</text>
<text x="182.9" y="174.5">VCC</text>
<text x="98.5" y="182.1">PB4(MISO)PB1(TINY8)</text>
<text x="99.7" y="184.6">PB5(SCK)PB2(TINY8)</text>
<text x="111.5" y="187.2">PB3(ADC3)</text>
<text x="111.5" y="189.7">PB4(ADC2)</text>
<text x="162.6" y="187.2">PD7(AIN1)</text>
<text x="182.9" y="187.2">PD6(AIN0)</text>
<text x="40.8" y="192.2">GND</text>
<text x="66.1" y="197.3">ATTINY13DIP</text>
<text x="95.6" y="192.2">PC6(/RESET)PB5(TINY8)</text>
<text x="78.8" y="210">GND</text>
<text x="78.8" y="220.2">VCC</text>
<text x="160.1" y="220.2">GND</text>
<text x="180.4" y="220.2">GND</text>
</g>
<text font-size="2.5" fill="#c90d0c" x="168.8" y="153.4">DS1307</text>
<g font-size="2.1" fill="#808080">
<text x="27.9" y="26.8">1</text>
<text x="27.9" y="29.4">2</text>
<text x="90.6" y="26.8">1</text>
<text x="96.4" y="27.9">PC6(/RESET)</text>
<text x="118.7" y="27.9">PC0(ADC0)</text>
<text x="132.5" y="29.4">24</text>
<text x="132.5" y="26.8">23</text>
<text x="187" y="26.8">1</text>
<text x="187" y="29.4">2</text>
<text x="27.9" y="31.9">3</text>
<text x="27.9" y="34.5">4</text>
<text x="91.4" y="31.9">20</text>
<text x="92.5" y="34.5">7</text>
<text x="96.4" y="35.6">VCC</text>
<text x="96.4" y="33">AVCC</text>
<text x="118.7" y="35.6">PC3(ADC3)</text>
<text x="118.7" y="33">PC2(ADC2)</text>
<text x="118.7" y="30.5">PC1(ADC1)</text>
<text x="132.5" y="34.5">26</text>
<text x="132.5" y="31.9">25</text>
<text x="187" y="31.9">3</text>
<text x="187" y="34.5">4</text>
<text x="27.9" y="37">5</text>
<text x="27.9" y="39.5">6</text>
<text x="113.7" y="38.1">PC4(ADC4/SDA)</text>
<text x="114" y="40.6">PC5(ADC5/SCL)</text>
<text x="132.5" y="39.5">28</text>
<text x="132.5" y="37">27</text>
<text x="187" y="37">5</text>
<text x="187" y="39.5">6</text>
<text x="27.9" y="42.1">7</text>
<text x="27.9" y="44.6">8</text>
<text x="27.9" y="47.1">9</text>
<text x="91.4" y="42.1">21</text>
<text x="96.4" y="43.2">AREF</text>
<text x="187" y="42.1">7</text>
<text x="187" y="44.6">8</text>
<text x="187" y="47.1">9</text>
<text x="27.9" y="49.7">10</text>
<text x="27.9" y="52.2">11</text>
<text x="92.5" y="52.2">9</text>
<text x="96.4" y="53.3">PB6(XTAL1/TOSC1)</text>
<text x="119.8" y="50.8">PD0(RXD)</text>
<text x="120.1" y="53.3">PD1(TXD)</text>
<text x="132.5" y="52.2">3</text>
<text x="132.5" y="49.7">2</text>
<text x="185.8" y="49.7">10</text>
<text x="186" y="52.2">11</text>
<text x="27.9" y="54.7">12</text>
<text x="27.9" y="57.3">13</text>
<text x="27.9" y="59.8">14</text>
<text x="91.4" y="57.3">10</text>
<text x="96.4" y="58.4">PB7(XTAL2/TOSC2)</text>
<text x="119.7" y="58.4">PD3(INT1)</text>
<text x="119.7" y="55.9">PD2(INT0)</text>
<text x="132.5" y="59.8">6</text>
<text x="132.5" y="57.3">5</text>
<text x="132.5" y="54.7">4</text>
<text x="185.8" y="54.7">12</text>
<text x="185.8" y="57.3">13</text>
<text x="185.8" y="59.8">14</text>
<text x="116.9" y="61">PD4(XCK/T0)</text>
<text x="121.8" y="63.5">PD5(T1)</text>
<text x="132.5" y="64.9">12</text>
<text x="132.5" y="62.4">11</text>
<text x="119.6" y="68.6">PD7(AIN1)</text>
<text x="119.6" y="66">PD6(AIN0)</text>
<text x="132.5" y="67.4">13</text>
<text x="35.5" y="77.6">1</text>
<text x="35.5" y="75.1">2</text>
<text x="35.5" y="72.5">3</text>
<text x="118.7" y="76.2">PB1(OC1A)</text>
<text x="120.9" y="73.7">PB0(ICP)</text>
<text x="132.5" y="77.6">16</text>
<text x="132.5" y="75.1">15</text>
<text x="132.5" y="72.5">14</text>
<text x="114.1" y="81.3">PB3(MOSI/OC2)</text>
<text x="115.3" y="78.7">PB2(SS/OC1B)</text>
<text x="119" y="83.8">PB4(MISO)</text>
<text x="132.5" y="82.7">18</text>
<text x="132.5" y="80.1">17</text>
<text x="90.6" y="85.2">8*2</text>
<text x="96.4" y="86.4">GND</text>
<text x="120.1" y="86.4">PB5(SCK)</text>
<text x="132.5" y="85.2">19</text>
<text x="111.6" y="101.6">VSS</text>
<text x="111.6" y="104.1">VDD</text>
<text x="111.6" y="106.6">VO</text>
<text x="159.1" y="103">1</text>
<text x="159.1" y="105.5">2</text>
<text x="165" y="104.1">VDD</text>
<text x="165" y="106.6">DAT</text>
<text x="111.6" y="111.7">R/W</text>
<text x="111.6" y="109.2">RS</text>
<text x="159.1" y="108.1">3</text>
<text x="159.1" y="110.6">4</text>
<text x="165" y="109.2">N.C.</text>
<text x="165" y="111.7">GND</text>
<text x="111.6" y="116.8">DB0</text>
<text x="111.6" y="119.3">DB1</text>
<text x="111.6" y="114.3">E</text>
<text x="111.6" y="121.9">DB2</text>
<text x="111.6" y="124.4">DB3</text>
<text x="111.6" y="127">DB4</text>
<text x="111.6" y="129.5">DB5</text>
<text x="162.3" y="128.9" transform="rotate(-90 162.3 128.9)">1</text>
<text x="167.3" y="128.9" transform="rotate(-90 167.3 128.9)">2</text>
<text x="175" y="128.9" transform="rotate(-90 175 128.9)">8</text>
<text x="111.6" y="137.1">A</text>
<text x="111.6" y="132">DB6</text>
<text x="111.6" y="134.6">DB7</text>
<text x="163.4" y="136.2" transform="rotate(-90 163.4 136.2)">X1</text>
<text x="168.4" y="136.2" transform="rotate(-90 168.4 136.2)">X2</text>
<text x="111.6" y="139.7">K</text>
<text x="154" y="141.1">6</text>
<text x="159.9" y="142.2">SCL SQW/OUT</text>
<text x="176.1" y="138" transform="rotate(-90 176.1 138)">VCC</text>
<text x="180.2" y="141.1">7</text>
<text x="154" y="146.2">5</text>
<text x="159.9" y="147.3">SDA</text>
<text x="170.2" y="147.3">VBAT</text>
<text x="180.2" y="146.2">3</text>
<text x="168.4" y="151.8" transform="rotate(-90 168.4 151.8)">GND</text>
<text x="167.3" y="157.6" transform="rotate(-90 167.3 157.6)">4</text>
<text x="77.3" y="166.5">+</text>
<text x="81.7" y="166.5">-</text>
<text x="64.6" y="179.2">8</text>
<text x="89.4" y="179.2">5</text>
<text x="68.5" y="180.3">VCC</text>
<text x="70.7" y="185.4">PB2(SCK/ADC1)</text>
<text x="75.9" y="182.8">PB1(MISO)</text>
<text x="75.9" y="180.3">PB0(MOSI)</text>
<text x="89.4" y="181.7">6</text>
<text x="89.4" y="184.2">7</text>
<text x="64.6" y="191.9">4</text>
<text x="75.6" y="187.9">PB3(ADC3)</text>
<text x="75.6" y="190.5">PB4(ADC2)</text>
<text x="89.4" y="191.9">1</text>
<text x="89.4" y="186.8">2</text>
<text x="89.4" y="189.3">3</text>
<text x="68.5" y="193">GND</text>
<text x="75.4" y="193">PB5(NRES)</text>
<text x="76.1" y="209.6">5</text>
<text x="76.1" y="214.7">3</text>
<text x="76.1" y="212.2">4</text>
<text x="76.1" y="219.8">1</text>
<text x="76.1" y="217.3">2</text>
</g>
</svg>
